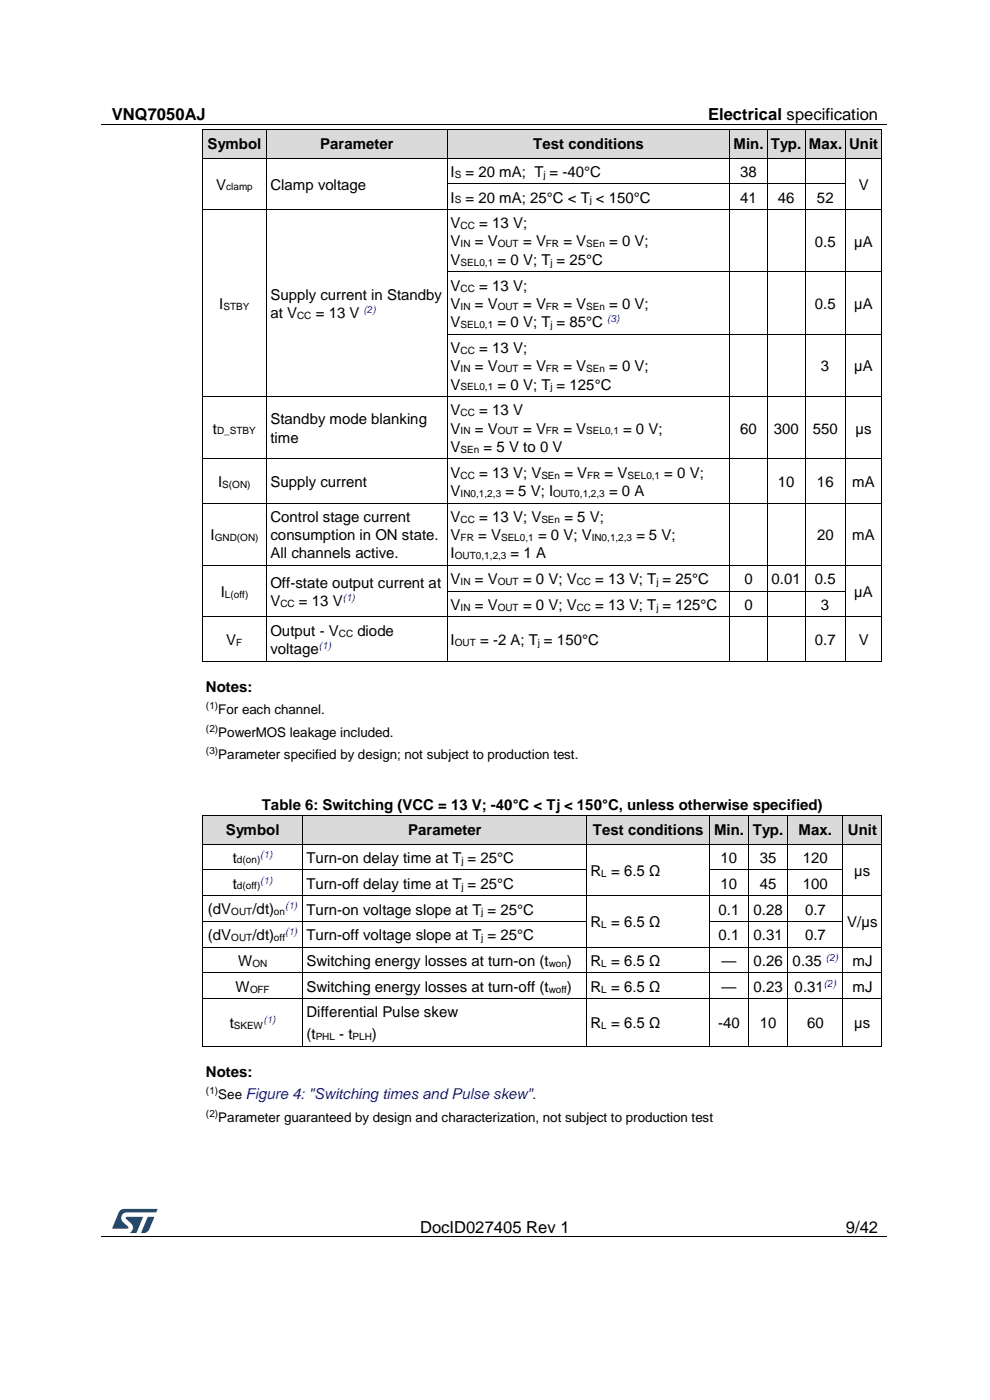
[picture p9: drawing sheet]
<svg xmlns="http://www.w3.org/2000/svg" width="210mm" height="297mm" viewBox="0 0 210 297" stroke-linecap="round" stroke-linejoin="round" font-family="sans-serif">
<path d="M21.5 26.5h166.7" fill="none" stroke="#000" stroke-width=".21"/>
<path d="M104.9 26.4h.2v.1h-.2z" fill="#000"/>
<g fill="#dadada">
<path d="M43 27.4h13.6v6h-13.6z" fill-rule="evenodd"/>
<path d="M56.6 27.4h38.2v6h-38.2z" fill-rule="evenodd"/>
<path d="M94.9 27.4h59.9v6h-59.9z" fill-rule="evenodd"/>
<path d="M154.9 27.4h7.8v6h-7.8z" fill-rule="evenodd"/>
<path d="M162.8 27.4h8v6h-8z" fill-rule="evenodd"/>
<path d="M170.8 27.4h8.6v6h-8.6z" fill-rule="evenodd"/>
<path d="M179.4 27.4h7.6v6h-7.6z" fill-rule="evenodd"/>
</g>
<g fill="#dadada">
<path d="M43.7 27.4h12.1v6h-12.1z"/>
<path d="M57.4 27.4h36.7v6h-36.7z"/>
<path d="M95.6 27.4h58.5v6h-58.5z"/>
<path d="M155.6 27.4h6.4v6h-6.4z"/>
<path d="M163.5 27.4h6.6v6h-6.6z"/>
<path d="M171.6 27.4h7v6h-7z"/>
<path d="M180.1 27.4h6.2v6h-6.2z"/>
</g>
<g fill="#000">
<path d="M42.8 33.4h.2v.2h-.2zM42.8 38.9h.2v.2h-.2zM42.9 27.3l.1 .1zM43 33.4h.2v.2h-.2zM56.5 33.4h.1v.2h-.1zM56.5 38.9h.1v.2h-.1zM56.5 27.3l.1 .1zM56.6 33.4h.2v.2h-.2zM94.7 33.4h.2v.2h-.2zM94.7 38.9h.2v.2h-.2zM94.8 27.3l.1 .1zM94.9 33.4h.2v.2h-.2z"/>
<path d="M154.8 33.4h.1v.2h-.1zM154.8 38.9h.1v.2h-.1zM154.8 27.3l.1 .1zM154.9 33.4h.2v.2h-.2zM162.6 33.4h.2v.2h-.2zM162.6 38.9h.2v.2h-.2zM162.7 27.3l.1 .1zM162.8 33.4h.2v.2h-.2zM170.7 33.4h.2v.2h-.2zM170.7 38.9h.2v.2h-.2zM170.7 27.3l.1 .1zM170.9 33.4h.1v.2h-.1z"/>
<path d="M179.3 33.4h.2v.2h-.2zM179.3 38.9h.2v.2h-.2zM179.3 27.3l.1 .1zM179.5 33.4h.1v.2h-.1zM187 33.4h.2v.2h-.2zM187 38.9h.2v.2h-.2zM187 27.3l.1 .1zM42.8 44.4h.2v.1h-.2zM42.8 57.6h.2v.1h-.2zM56.5 44.4h.1v.1h-.1zM56.5 57.6h.1v.1h-.1zM94.7 44.4h.2v.1h-.2z"/>
<path d="M94.7 57.6h.2v.1h-.2zM154.8 44.4h.1v.1h-.1zM154.8 57.6h.1v.1h-.1zM162.6 44.4h.2v.1h-.2zM162.6 57.6h.2v.1h-.2zM170.7 44.4h.2v.1h-.2zM170.7 57.6h.2v.1h-.2zM179.3 44.4h.2v.1h-.2zM179.3 57.6h.2v.1h-.2zM187 44.4h.2v.1h-.2zM187 57.6h.2v.1h-.2zM42.8 70.8h.2v.2h-.2z"/>
<path d="M56.5 70.8h.1v.2h-.1zM94.7 70.8h.2v.2h-.2zM154.8 70.8h.1v.2h-.1zM162.6 70.8h.2v.2h-.2zM170.7 70.8h.2v.2h-.2zM179.3 70.8h.2v.2h-.2zM187 70.8h.2v.2h-.2zM42.8 84h.2v.2h-.2zM42.8 97.3h.2v.2h-.2zM56.5 84h.1v.2h-.1zM56.5 97.3h.1v.2h-.1zM94.7 84h.2v.2h-.2z"/>
<path d="M94.7 97.3h.2v.2h-.2zM154.8 84h.1v.2h-.1zM154.8 97.3h.1v.2h-.1zM162.6 84h.2v.2h-.2zM162.6 97.3h.2v.2h-.2zM170.7 84h.2v.2h-.2zM170.7 97.3h.2v.2h-.2zM179.3 84h.2v.2h-.2zM179.3 97.3h.2v.2h-.2zM187 84h.2v.2h-.2zM187 97.3h.2v.2h-.2zM42.8 106.6h.2v.2h-.2z"/>
<path d="M56.5 106.6h.1v.2h-.1zM94.7 106.6h.2v.2h-.2zM154.8 106.6h.1v.2h-.1zM162.6 106.6h.2v.2h-.2zM170.7 106.6h.2v.2h-.2zM179.3 106.6h.2v.2h-.2zM187 106.6h.2v.2h-.2zM42.8 119.8h.2v.2h-.2zM42.8 125.3h.2v.2h-.2zM42.8 130.8h.2v.2h-.2zM56.5 119.8h.1v.2h-.1zM56.5 125.3h.1v.2h-.1z"/>
<path d="M56.5 130.8h.1v.2h-.1zM94.7 119.8h.2v.2h-.2zM94.7 125.3h.2v.2h-.2zM94.7 130.8h.2v.2h-.2zM154.8 119.8h.1v.2h-.1zM154.8 125.3h.1v.2h-.1zM154.8 130.8h.1v.2h-.1zM162.6 119.8h.2v.2h-.2zM162.6 125.3h.2v.2h-.2zM162.6 130.8h.2v.2h-.2zM170.7 119.8h.2v.2h-.2zM170.7 125.3h.2v.2h-.2z"/>
<path d="M170.7 130.8h.2v.2h-.2zM179.3 119.8h.2v.2h-.2zM179.3 125.3h.2v.2h-.2zM179.3 130.8h.2v.2h-.2zM187 119.8h.2v.2h-.2zM187 125.3h.2v.2h-.2zM187 130.8h.2v.2h-.2zM42.8 140.2h.2v.1h-.2zM56.5 140.2h.1v.1h-.1zM94.7 140.2h.2v.1h-.2zM154.8 140.2h.1v.1h-.1zM162.6 140.2h.2v.1h-.2z"/>
<path d="M170.7 140.2h.2v.1h-.2zM179.3 140.2h.2v.1h-.2zM187 140.2h.2v.1h-.2z"/>
</g>
<g fill="none" stroke="#000" stroke-width=".21">
<path d="M42.9 27.4v6M42.9 33.6v5.3M42.9 39.1v5.3M43 27.4h13.5M43.2 33.5h13.3M56.6 27.4v6M56.6 33.6v5.3M56.6 39.1v5.3M56.6 27.4h38.2M56.8 33.5h37.9M94.8 27.4v6M94.8 33.6v5.3"/>
<path d="M94.8 39.1v5.3M94.9 27.4h59.9M94.9 39h59.9M95.1 33.5h59.7M154.9 27.4v6M154.9 33.6v5.3M154.9 39.1v5.3M154.9 27.4h7.8M154.9 39h7.7M155.1 33.5h7.5M162.7 27.4v6M162.7 33.6v5.3"/>
<path d="M162.7 39.1v5.3M162.8 27.4h7.9M162.8 39h7.9M163 33.5h7.7M170.8 27.4v6M170.8 33.6v5.3M170.8 39.1v5.3M170.8 27.4h8.5M170.9 39h8.4M171 33.5h8.3M179.4 27.4v6M179.4 33.6v5.3"/>
<path d="M179.4 39.1v5.3M179.4 27.4h7.6M179.6 33.5h7.4M187.1 27.4v6M187.1 33.6v5.3M187.1 39.1v5.3M42.9 44.5v13.1M42.9 57.7v13.1M43 44.5h13.5M56.6 44.5v13.1M56.6 57.7v13.1M56.6 44.5h38.1"/>
<path d="M94.8 44.5v13.1M94.8 57.7v13.1M94.9 44.5h59.9M94.9 57.7h59.9M154.9 44.5v13.1M154.9 57.7v13.1M154.9 44.5h7.7M154.9 57.7h7.7M162.7 44.5v13.1M162.7 57.7v13.1M162.8 44.5h7.9M162.8 57.7h7.9"/>
<path d="M170.8 44.5v13.1M170.8 57.7v13.1M170.9 44.5h8.4M170.9 57.7h8.4M179.4 44.5v13.1M179.4 57.7v13.1M179.5 44.5h7.5M179.5 57.7h7.5M187.1 44.5v13.1M187.1 57.7v13.1M42.9 71v13M56.6 71v13"/>
<path d="M94.8 71v13M94.9 70.9h59.9M154.9 71v13M154.9 70.9h7.7M162.7 71v13M162.8 70.9h7.9M170.8 71v13M170.9 70.9h8.4M179.4 71v13M179.5 70.9h7.5M187.1 71v13M42.9 84.2v13.1"/>
<path d="M42.9 97.5v9.1M43 84.1h13.5M43 97.4h13.5M56.6 84.2v13.1M56.6 97.5v9.1M56.6 84.1h38.1M56.6 97.4h38.1M94.8 84.2v13.1M94.8 97.5v9.1M94.9 84.1h59.9M94.9 97.4h59.9M154.9 84.2v13.1"/>
<path d="M154.9 97.5v9.1M154.9 84.1h7.7M154.9 97.4h7.7M162.7 84.2v13.1M162.7 97.5v9.1M162.8 84.1h7.9M162.8 97.4h7.9M170.8 84.2v13.1M170.8 97.5v9.1M170.9 84.1h8.4M170.9 97.4h8.4M179.4 84.2v13.1"/>
<path d="M179.4 97.5v9.1M179.5 84.1h7.5M179.5 97.4h7.5M187.1 84.2v13.1M187.1 97.5v9.1M42.9 106.8v13M43 106.7h13.5M43 119.9h13.5M56.6 106.8v13M56.6 106.7h38.1M56.6 119.9h38.1M94.8 106.8v13"/>
<path d="M94.9 106.7h59.9M94.9 119.9h59.9M154.9 106.8v13M154.9 106.7h7.7M154.9 119.9h7.7M162.7 106.8v13M162.8 106.7h7.9M162.8 119.9h7.9M170.8 106.8v13M170.9 106.7h8.4M170.9 119.9h8.4M179.4 106.8v13"/>
<path d="M179.5 106.7h7.5M179.5 119.9h7.5M187.1 106.8v13M42.9 120v5.3M42.9 125.5v5.3M42.9 131v9.2M43 130.9h13.5M56.6 120v5.3M56.6 125.5v5.3M56.6 131v9.2M56.6 130.9h38.1M94.8 120v5.3"/>
<path d="M94.8 125.5v5.3M94.8 131v9.2M94.9 125.4h59.9M94.9 130.9h59.9M154.9 120v5.3M154.9 125.5v5.3M154.9 131v9.2M154.9 125.4h7.7M154.9 130.9h7.7M162.7 120v5.3M162.7 125.5v5.3M162.7 131v9.2"/>
<path d="M162.8 125.4h7.9M162.8 130.9h7.9M170.8 120v5.3M170.8 125.5v5.3M170.8 131v9.2M170.9 125.4h8.4M170.9 130.9h8.4M179.4 120v5.3M179.4 125.5v5.3M179.4 131v9.2M179.5 130.9h7.5M187.1 120v5.3"/>
<path d="M187.1 125.5v5.3M187.1 131v9.2M43 140.3h13.5M56.6 140.3h38.1M94.9 140.3h59.9M154.9 140.3h7.7M162.8 140.3h7.9M170.9 140.3h8.4M179.5 140.3h7.5"/>
</g>
<g fill="#dadada">
<path d="M43 173h21.2v6h-21.2z" fill-rule="evenodd"/>
<path d="M64.3 173h60.2v6h-60.2z" fill-rule="evenodd"/>
<path d="M124.5 173h26v6h-26z" fill-rule="evenodd"/>
<path d="M150.6 173h8.1v6h-8.1z" fill-rule="evenodd"/>
<path d="M158.8 173h8.3v6h-8.3z" fill-rule="evenodd"/>
<path d="M167.2 173h11.6v6h-11.6z" fill-rule="evenodd"/>
<path d="M178.9 173h8.1v6h-8.1z" fill-rule="evenodd"/>
</g>
<g fill="#dadada">
<path d="M43.7 173h19.8v6h-19.8z"/>
<path d="M65 173h58.7v6h-58.7z"/>
<path d="M125.3 173h24.5v6h-24.5z"/>
<path d="M151.3 173h6.7v6h-6.7z"/>
<path d="M159.5 173h6.9v6h-6.9z"/>
<path d="M167.9 173h10.2v6h-10.2z"/>
<path d="M179.6 173h6.7v6h-6.7z"/>
</g>
<g fill="#000">
<path d="M42.8 179h.2v.2h-.2zM42.9 172.9l.1 .1zM43 179h.2v.2h-.2zM64.1 179h.2v.2h-.2zM64.2 172.9l.1 .1zM64.3 179h.2v.2h-.2zM124.4 179h.2v.2h-.2zM124.5 172.9v.1zM124.6 179h.2v.2h-.2zM150.5 179h.1v.2h-.1zM150.5 172.9l.1 .1zM150.6 179h.2v.2h-.2z"/>
<path d="M158.7 179h.1v.2h-.1zM158.7 172.9l.1 .1zM158.8 179h.2v.2h-.2zM167 179h.2v.2h-.2zM167.1 172.9l.1 .1zM167.2 179h.2v.2h-.2zM178.7 179h.2v.2h-.2zM178.7 172.9l.1 .1zM178.9 179h.1v.2h-.1zM187 179h.2v.2h-.2zM187 172.9l.1 .1zM42.8 184.4h.2v.2h-.2z"/>
<path d="M42.8 189.9h.2v.2h-.2zM42.8 195.4h.2v.2h-.2zM64.1 184.4h.2v.2h-.2zM64.1 189.9h.2v.2h-.2zM64.1 195.4h.2v.2h-.2zM124.4 184.4h.2v.2h-.2zM124.4 189.9h.2v.2h-.2zM124.4 195.4h.2v.2h-.2zM150.5 184.4h.1v.2h-.1zM150.5 189.9h.1v.2h-.1zM150.5 195.4h.1v.2h-.1zM158.7 184.4h.1v.2h-.1z"/>
<path d="M158.7 189.9h.1v.2h-.1zM158.7 195.4h.1v.2h-.1zM167 184.4h.2v.2h-.2zM167 189.9h.2v.2h-.2zM167 195.4h.2v.2h-.2zM178.7 184.4h.2v.2h-.2zM178.7 189.9h.2v.2h-.2zM178.7 195.4h.2v.2h-.2zM187 184.4h.2v.2h-.2zM187 189.9h.2v.2h-.2zM187 195.4h.2v.2h-.2zM42.8 200.9h.2v.1h-.2z"/>
<path d="M42.8 206.3h.2v.2h-.2zM42.8 211.8h.2v.2h-.2zM64.1 200.9h.2v.1h-.2zM64.1 206.3h.2v.2h-.2zM64.1 211.8h.2v.2h-.2zM124.4 200.9h.2v.1h-.2zM124.4 206.3h.2v.2h-.2zM124.4 211.8h.2v.2h-.2zM150.5 200.9h.1v.1h-.1zM150.5 206.3h.1v.2h-.1zM150.5 211.8h.1v.2h-.1zM158.7 200.9h.1v.1h-.1z"/>
<path d="M158.7 206.3h.1v.2h-.1zM158.7 211.8h.1v.2h-.1zM167 200.9h.2v.1h-.2zM167 206.3h.2v.2h-.2zM167 211.8h.2v.2h-.2zM178.7 200.9h.2v.1h-.2zM178.7 206.3h.2v.2h-.2zM178.7 211.8h.2v.2h-.2zM187 200.9h.2v.1h-.2zM187 206.3h.2v.2h-.2zM187 211.8h.2v.2h-.2zM42.8 221.9h.2v.1h-.2z"/>
<path d="M64.1 221.9h.2v.1h-.2zM124.4 221.9h.2v.1h-.2zM150.5 221.9h.1v.1h-.1zM158.7 221.9h.1v.1h-.1zM167 221.9h.2v.1h-.2zM178.7 221.9h.2v.1h-.2zM187 221.9h.2v.1h-.2zM61.6 262.3h.1v.2h-.1zM148 262.3h.1v.2h-.1z"/>
</g>
<g fill="none" stroke="#000" stroke-width=".21">
<path d="M42.9 173v6M42.9 179.2v5.2M43 173h21.2M43.2 179.1h20.9M64.2 173v6M64.2 179.2v5.2M64.3 173h60.2M64.5 179.1h59.9M124.5 179v-6h26v6M124.5 179.2v5.2M124.8 179.1h25.7M150.5 179.2v5.2"/>
<path d="M150.6 173h8.1v6M150.8 179.1h7.9M158.8 179.2v5.2M158.8 173h8.3v6M159 179.1h8M167.1 179.2v5.2M167.2 173h11.5M167.4 179.1h11.3M178.8 179.2v5.2M178.8 173v6M178.8 173h8.2l.1 6M179 179.1h8"/>
<path d="M187.1 179.2v5.2M42.9 184.6v5.3M42.9 190.1v5.3M42.9 195.6v5.3M43 184.5h21.1M43 190h21.1M43 195.5h21.1M64.2 184.6v5.3M64.2 190.1v5.3M64.2 195.6v5.3M64.3 184.5h60.1M64.3 190h60.1"/>
<path d="M64.3 195.5h60.1M124.5 184.6v5.3M124.5 190.1v5.3M124.5 195.6v5.3M124.6 190h25.9M150.5 184.6v5.3M150.5 190.1v5.3M150.5 195.6v5.3M150.6 184.5h8.1M150.6 190h8.1M150.6 195.5h8.1M158.8 184.6v5.3"/>
<path d="M158.8 190.1v5.3M158.8 195.6v5.3M158.8 184.5h8.2M158.8 190h8.2M158.8 195.5h8.2M167.1 184.6v5.3M167.1 190.1v5.3M167.1 195.6v5.3M167.2 184.5h11.5M167.2 190h11.5M167.2 195.5h11.5M178.8 184.6v5.3"/>
<path d="M178.8 190.1v5.3M178.8 195.6v5.3M178.9 190h8.1M187.1 184.6v5.3M187.1 190.1v5.3M187.1 195.6v5.3M42.9 201v5.3M42.9 206.5v5.3M42.9 212v9.9M43 201h21.1M43 206.4h21.1M43 211.9h21.1"/>
<path d="M64.2 201v5.3M64.2 206.5v5.3M64.2 212v9.9M64.3 201h60.1M64.3 206.4h60.1M64.3 211.9h60.1M124.5 201v5.3M124.5 206.5v5.3M124.5 212v9.9M124.6 201h25.9M124.6 206.4h25.9M124.6 211.9h25.9"/>
<path d="M150.5 201v5.3M150.5 206.5v5.3M150.5 212v9.9M150.6 201h8.1M150.6 206.4h8.1M150.6 211.9h8.1M158.8 201v5.3M158.8 206.5v5.3M158.8 212v9.9M158.8 201h8.2M158.8 206.4h8.2M158.8 211.9h8.2"/>
<path d="M167.1 201v5.3M167.1 206.5v5.3M167.1 212v9.9M167.2 201h11.5M167.2 206.4h11.5M167.2 211.9h11.5M178.8 201v5.3M178.8 206.5v5.3M178.8 212v9.9M178.9 201h8.1M178.9 206.4h8.1M178.9 211.9h8.1"/>
<path d="M187.1 201v5.3M187.1 206.5v5.3M187.1 212v9.9M43 222h21.1M64.3 222h60.1M124.6 222h25.9M150.6 222h8.1M158.8 222h8.2M167.2 222h11.5M178.9 222h8.1M21.5 262.4h166.7"/>
</g>
<g fill="#005288">
<path d="M25.4 256.9l.6-.4h.4h7l-.3 .7h-6.2a1.18 1.18 0 0 0-1.1 .7 1.18 1.18 0 0 0 .2 1.3l1.2 1.1v.3h-3.4z"/>
<path d="M31.4 258.2h1.3l-1 2.6a1.31 1.31 0 0 1-1.7 .7z"/>
<path d="M26.7 258.2h3.6l-1.4 3.4h-1.4a1.29 1.29 0 0 0 .4-2l-1.2-1z"/>
</g>
<g font-size="3.5">
<text x="23.7" y="25.5">VNQ7050AJ</text>
<text x="150.2" y="25.5">Electrical specification</text>
<text x="89.1" y="261.5">DocID027405 Rev 1</text>
<text x="179.5" y="261.5">9/42</text>
</g>
<g font-size="3.2">
<text x="44" y="31.6">Symbol</text>
<text x="67.9" y="31.6">Parameter</text>
<text x="113.1" y="31.6">Test conditions</text>
<text x="155.6" y="31.6">Min.</text>
<text x="163.5" y="31.6">Typ.</text>
<text x="171.6" y="31.6">Max.</text>
<text x="180.1" y="31.6">Unit</text>
<text x="45.8" y="40.2">V</text>
<text x="57.4" y="40.2">Clamp voltage</text>
<text x="95.6" y="37.5">I</text>
<text x="98.8" y="37.5">= 20 mA; T = -40°C</text>
<text x="157" y="37.5">38</text>
<text x="182.2" y="40.2">V</text>
<text x="95.6" y="43">I</text>
<text x="98.8" y="43">= 20 mA; 25°C &lt; T &lt; 150°C</text>
<text x="157" y="43">41</text>
<text x="165" y="43">46</text>
<text x="173.3" y="43">52</text>
<text x="95.6" y="48.4">V</text>
<text x="95.6" y="52.3">V</text>
<text x="100.7" y="52.3">= V</text>
<text x="101.6" y="48.4">= 13 V;</text>
<text x="111" y="52.3">= V</text>
<text x="119.5" y="52.3">= V</text>
<text x="129.2" y="52.3">= 0 V;</text>
<text x="172.8" y="52.3">0.5</text>
<text x="181.2" y="52.3">µA</text>
<text x="95.6" y="56.2">V</text>
<text x="105.5" y="56.2">= 0 V; T = 25°C</text>
<text x="46.5" y="65.5">I</text>
<text x="57.4" y="63.6">Supply current in Standby</text>
<text x="95.6" y="61.7">V</text>
<text x="95.6" y="65.5">V</text>
<text x="100.7" y="65.5">= V</text>
<text x="101.6" y="61.7">= 13 V;</text>
<text x="111" y="65.5">= V</text>
<text x="119.5" y="65.5">= V</text>
<text x="129.2" y="65.5">= 0 V;</text>
<text x="172.8" y="65.5">0.5</text>
<text x="181.2" y="65.5">µA</text>
<text x="57.4" y="67.4">at V</text>
<text x="67" y="67.4">= 13 V</text>
<text x="95.6" y="69.4">V</text>
<text x="105.5" y="69.4">= 0 V; T = 85°C</text>
<text x="95.6" y="74.9">V</text>
<text x="101.6" y="74.9">= 13 V;</text>
<text x="95.6" y="78.7">V</text>
<text x="95.6" y="82.6">V</text>
<text x="100.7" y="78.7">= V</text>
<text x="105.5" y="82.6">= 0 V; T = 125°C</text>
<text x="111" y="78.7">= V</text>
<text x="119.5" y="78.7">= V</text>
<text x="129.2" y="78.7">= 0 V;</text>
<text x="174.2" y="78.8">3</text>
<text x="181.2" y="78.8">µA</text>
<text x="95.6" y="88.1">V</text>
<text x="101.6" y="88.1">= 13 V</text>
<text x="45.2" y="92">t</text>
<text x="57.4" y="90">Standby mode blanking</text>
<text x="57.4" y="93.9">time</text>
<text x="95.6" y="92">V</text>
<text x="95.6" y="95.9">V</text>
<text x="100.7" y="92">= V</text>
<text x="102.6" y="95.9">= 5 V to 0 V</text>
<text x="111" y="92">= V</text>
<text x="119.5" y="92">= V</text>
<text x="132.2" y="92">= 0 V;</text>
<text x="157" y="92">60</text>
<text x="164.1" y="92">300</text>
<text x="172.4" y="92">550</text>
<text x="181.5" y="92">µs</text>
<text x="95.6" y="101.3">V</text>
<text x="101.6" y="101.3">= 13 V; V</text>
<text x="119.7" y="101.3">= V</text>
<text x="128.3" y="101.3">= V</text>
<text x="140.9" y="101.3">= 0 V;</text>
<text x="46.3" y="103.3">I</text>
<text x="57.4" y="103.3">Supply current</text>
<text x="95.6" y="105.2">V</text>
<text x="107.2" y="105.2">= 5 V; I</text>
<text x="129.2" y="105.2">= 0 A</text>
<text x="165" y="103.3">10</text>
<text x="173.3" y="103.3">16</text>
<text x="180.8" y="103.3">mA</text>
<text x="57.4" y="110.7">Control stage current</text>
<text x="95.6" y="110.7">V</text>
<text x="101.6" y="110.7">= 13 V; V</text>
<text x="119.7" y="110.7">= 5 V;</text>
<text x="44.7" y="114.6">I</text>
<text x="57.4" y="114.6">consumption in ON state.</text>
<text x="57.4" y="118.4">All channels active.</text>
<text x="95.6" y="118.4">I</text>
<text x="95.6" y="114.6">V</text>
<text x="101.4" y="114.6">= V</text>
<text x="108.3" y="118.4">= 1 A</text>
<text x="114.1" y="114.6">= 0 V; V</text>
<text x="135" y="114.6">= 5 V;</text>
<text x="173.3" y="114.6">20</text>
<text x="180.8" y="114.6">mA</text>
<text x="57.4" y="124.7">Off-state output current at</text>
<text x="95.6" y="123.9">V</text>
<text x="100.7" y="123.9">= V</text>
<text x="111" y="123.9">= 0 V; V</text>
<text x="126.3" y="123.9">= 13 V; T = 25°C</text>
<text x="157.9" y="123.9">0</text>
<text x="163.7" y="123.9">0.01</text>
<text x="172.8" y="123.9">0.5</text>
<text x="46.8" y="126.7">I</text>
<text x="57.4" y="128.5">V</text>
<text x="63.4" y="128.5">= 13 V</text>
<text x="95.6" y="129.4">V</text>
<text x="100.7" y="129.4">= V</text>
<text x="111" y="129.4">= 0 V; V</text>
<text x="126.3" y="129.4">= 13 V; T = 125°C</text>
<text x="157.9" y="129.4">0</text>
<text x="174.2" y="129.4">3</text>
<text x="181.2" y="126.7">µA</text>
<text x="48" y="136.8">V</text>
<text x="57.4" y="134.9">Output - V</text>
<text x="75.8" y="134.9">diode</text>
<text x="95.6" y="136.8">I</text>
<text x="101.9" y="136.8">= -2 A; T = 150°C</text>
<text x="172.8" y="136.8">0.7</text>
<text x="182.2" y="136.8">V</text>
<text x="57.4" y="138.7">voltage</text>
<text x="43.7" y="146.8">Notes:</text>
<text x="55.5" y="171.8">Table 6: Switching (VCC = 13 V; -40°C &lt; Tj &lt; 150°C, unless otherwise specified)</text>
<text x="47.9" y="177.2">Symbol</text>
<text x="86.6" y="177.2">Parameter</text>
<text x="125.8" y="177.2">Test conditions</text>
<text x="151.5" y="177.2">Min.</text>
<text x="159.7" y="177.2">Typ.</text>
<text x="169.4" y="177.2">Max.</text>
<text x="179.9" y="177.2">Unit</text>
<text x="49.4" y="183">t</text>
<text x="65" y="183">Turn-on delay time at T = 25°C</text>
<text x="125.3" y="185.8">R = 6.5 Ω</text>
<text x="152.9" y="183">10</text>
<text x="161.2" y="183">35</text>
<text x="170.3" y="183">120</text>
<text x="181.2" y="185.8">µs</text>
<text x="49.4" y="188.5">t</text>
<text x="65" y="188.6">Turn-off delay time at T = 25°C</text>
<text x="152.9" y="188.6">10</text>
<text x="161.2" y="188.6">45</text>
<text x="170.3" y="188.6">100</text>
<text x="44.1" y="194">(dV</text>
<text x="53.6" y="194">/dt)</text>
<text x="65" y="194">Turn-on voltage slope at T = 25°C</text>
<text x="125.3" y="196.7">R = 6.5 Ω</text>
<text x="152.4" y="194">0.1</text>
<text x="159.9" y="194">0.28</text>
<text x="170.8" y="194">0.7</text>
<text x="179.7" y="196.7">V/µs</text>
<text x="44.1" y="199.4">(dV</text>
<text x="53.6" y="199.4">/dt)</text>
<text x="65" y="199.5">Turn-off voltage slope at T = 25°C</text>
<text x="152.4" y="199.5">0.1</text>
<text x="159.9" y="199.5">0.31</text>
<text x="170.8" y="199.5">0.7</text>
<text x="50.5" y="204.9">W</text>
<text x="65" y="204.9">Switching energy losses at turn-on (t</text>
<text x="120.3" y="204.9">)</text>
<text x="125.3" y="204.9">R = 6.5 Ω</text>
<text x="153" y="204.9">—</text>
<text x="159.9" y="204.9">0.26</text>
<text x="168.1" y="204.9">0.35</text>
<text x="180.8" y="204.9">mJ</text>
<text x="50" y="210.4">W</text>
<text x="65" y="215.9">Differential Pulse skew</text>
<text x="65" y="210.4">Switching energy losses at turn-off (t</text>
<text x="120.3" y="210.4">)</text>
<text x="125.3" y="210.4">R = 6.5 Ω</text>
<text x="153" y="210.4">—</text>
<text x="159.9" y="210.4">0.23</text>
<text x="168.6" y="210.4">0.31</text>
<text x="180.8" y="210.4">mJ</text>
<text x="48.7" y="218.1">t</text>
<text x="65" y="220.4">(t</text>
<text x="72" y="220.4">- t</text>
<text x="78.9" y="220.4">)</text>
<text x="125.3" y="218.2">R = 6.5 Ω</text>
<text x="152.4" y="218.2">-40</text>
<text x="161.2" y="218.2">10</text>
<text x="171.2" y="218.2">60</text>
<text x="181.2" y="218.2">µs</text>
<text x="43.7" y="228.5">Notes:</text>
</g>
<g font-size="2.8">
<text x="46.3" y="151.6">For each channel.</text>
<text x="46.3" y="156.3">PowerMOS leakage included.</text>
<text x="46.3" y="161">Parameter specified by design; not subject to production test.</text>
<text x="46.3" y="233.3">See Figure 4: &quot;Switching times and Pulse skew&quot;.</text>
<text x="46.3" y="238">Parameter guaranteed by design and characterization, not subject to production test</text>
</g>
<g font-size="2.1">
<text x="48" y="40.4">clamp</text>
<text x="96.5" y="37.7">S</text>
<text x="115.3" y="37.7">j</text>
<text x="96.5" y="43.1">S</text>
<text x="125.1" y="43.1">j</text>
<text x="97.7" y="48.6">CC</text>
<text x="97.7" y="52.5">IN</text>
<text x="105.6" y="52.5">OUT</text>
<text x="115.8" y="52.5">FR</text>
<text x="124.4" y="52.5">SEn</text>
<text x="97.7" y="56.3">SEL0,1</text>
<text x="116.8" y="56.3">j</text>
<text x="47.4" y="65.7">STBY</text>
<text x="97.7" y="61.8">CC</text>
<text x="97.7" y="65.7">IN</text>
<text x="105.6" y="65.7">OUT</text>
<text x="115.8" y="65.7">FR</text>
<text x="124.4" y="65.7">SEn</text>
<text x="63" y="67.6">CC</text>
<text x="97.7" y="69.6">SEL0,1</text>
<text x="116.8" y="69.6">j</text>
<text x="97.7" y="75.1">CC</text>
<text x="97.7" y="78.9">IN</text>
<text x="97.7" y="82.8">SEL0,1</text>
<text x="105.6" y="78.9">OUT</text>
<text x="115.8" y="78.9">FR</text>
<text x="116.8" y="82.8">j</text>
<text x="124.4" y="78.9">SEn</text>
<text x="97.7" y="88.3">CC</text>
<text x="46.1" y="92.2">D_STBY</text>
<text x="97.7" y="92.2">IN</text>
<text x="105.6" y="92.2">OUT</text>
<text x="115.8" y="92.2">FR</text>
<text x="124.4" y="92.2">SEL0,1</text>
<text x="97.7" y="96.1">SEn</text>
<text x="97.7" y="101.5">CC</text>
<text x="114.9" y="101.5">SEn</text>
<text x="124.5" y="101.5">FR</text>
<text x="133.1" y="101.5">SEL0,1</text>
<text x="47.2" y="103.5">S(ON)</text>
<text x="97.7" y="105.4">IN0,1,2,3</text>
<text x="117.3" y="105.4">OUT0,1,2,3</text>
<text x="97.7" y="110.9">CC</text>
<text x="114.9" y="110.9">SEn</text>
<text x="45.6" y="114.8">GND(ON)</text>
<text x="96.5" y="118.6">OUT0,1,2,3</text>
<text x="97.7" y="114.7">FR</text>
<text x="106.3" y="114.7">SEL0,1</text>
<text x="125.5" y="114.7">IN0,1,2,3</text>
<text x="97.7" y="124.1">IN</text>
<text x="105.6" y="124.1">OUT</text>
<text x="122.3" y="124.1">CC</text>
<text x="139.2" y="124.1">j</text>
<text x="47.7" y="126.8">L(off)</text>
<text x="59.5" y="128.7">CC</text>
<text x="97.7" y="129.6">IN</text>
<text x="105.6" y="129.6">OUT</text>
<text x="122.3" y="129.6">CC</text>
<text x="139.2" y="129.6">j</text>
<text x="50.1" y="137">F</text>
<text x="71.9" y="135">CC</text>
<text x="96.5" y="137">OUT</text>
<text x="114.1" y="137">j</text>
<text x="43.7" y="150.5">(1)</text>
<text x="43.7" y="155.2">(2)</text>
<text x="43.7" y="159.9">(3)</text>
<text x="50.2" y="183.2">d(on)</text>
<text x="97.9" y="183.2">j</text>
<text x="127.6" y="186">L</text>
<text x="50.2" y="188.7">d(off)</text>
<text x="97.9" y="188.7">j</text>
<text x="49.1" y="194.1">OUT</text>
<text x="58.1" y="194.1">on</text>
<text x="102.1" y="194.2">j</text>
<text x="127.6" y="196.9">L</text>
<text x="49.1" y="199.6">OUT</text>
<text x="58.1" y="199.6">off</text>
<text x="102.1" y="199.6">j</text>
<text x="53.6" y="205.1">ON</text>
<text x="116.4" y="205.1">won</text>
<text x="127.6" y="205.1">L</text>
<text x="53" y="210.6">OFF</text>
<text x="116.4" y="210.6">woff</text>
<text x="127.6" y="210.6">L</text>
<text x="49.6" y="218.3">SKEW</text>
<text x="67" y="220.6">PHL</text>
<text x="74.8" y="220.6">PLH</text>
<text x="127.6" y="218.4">L</text>
<text x="43.7" y="232.2">(1)</text>
<text x="43.7" y="236.9">(2)</text>
</g>
<g font-size="2.1" fill="#00f">
<text x="77.1" y="66.4">(2)</text>
<text x="128.8" y="68.3">(3)</text>
<text x="72.7" y="127.5">(1)</text>
<text x="67.6" y="137.6">(1)</text>
<text x="55.2" y="181.9">(1)</text>
<text x="55.2" y="187.5">(1)</text>
<text x="60.5" y="192.9">(1)</text>
<text x="60.5" y="198.4">(1)</text>
<text x="175.2" y="203.8">(2)</text>
<text x="174.8" y="209.3">(2)</text>
<text x="55.9" y="217.1">(1)</text>
</g>
</svg>
